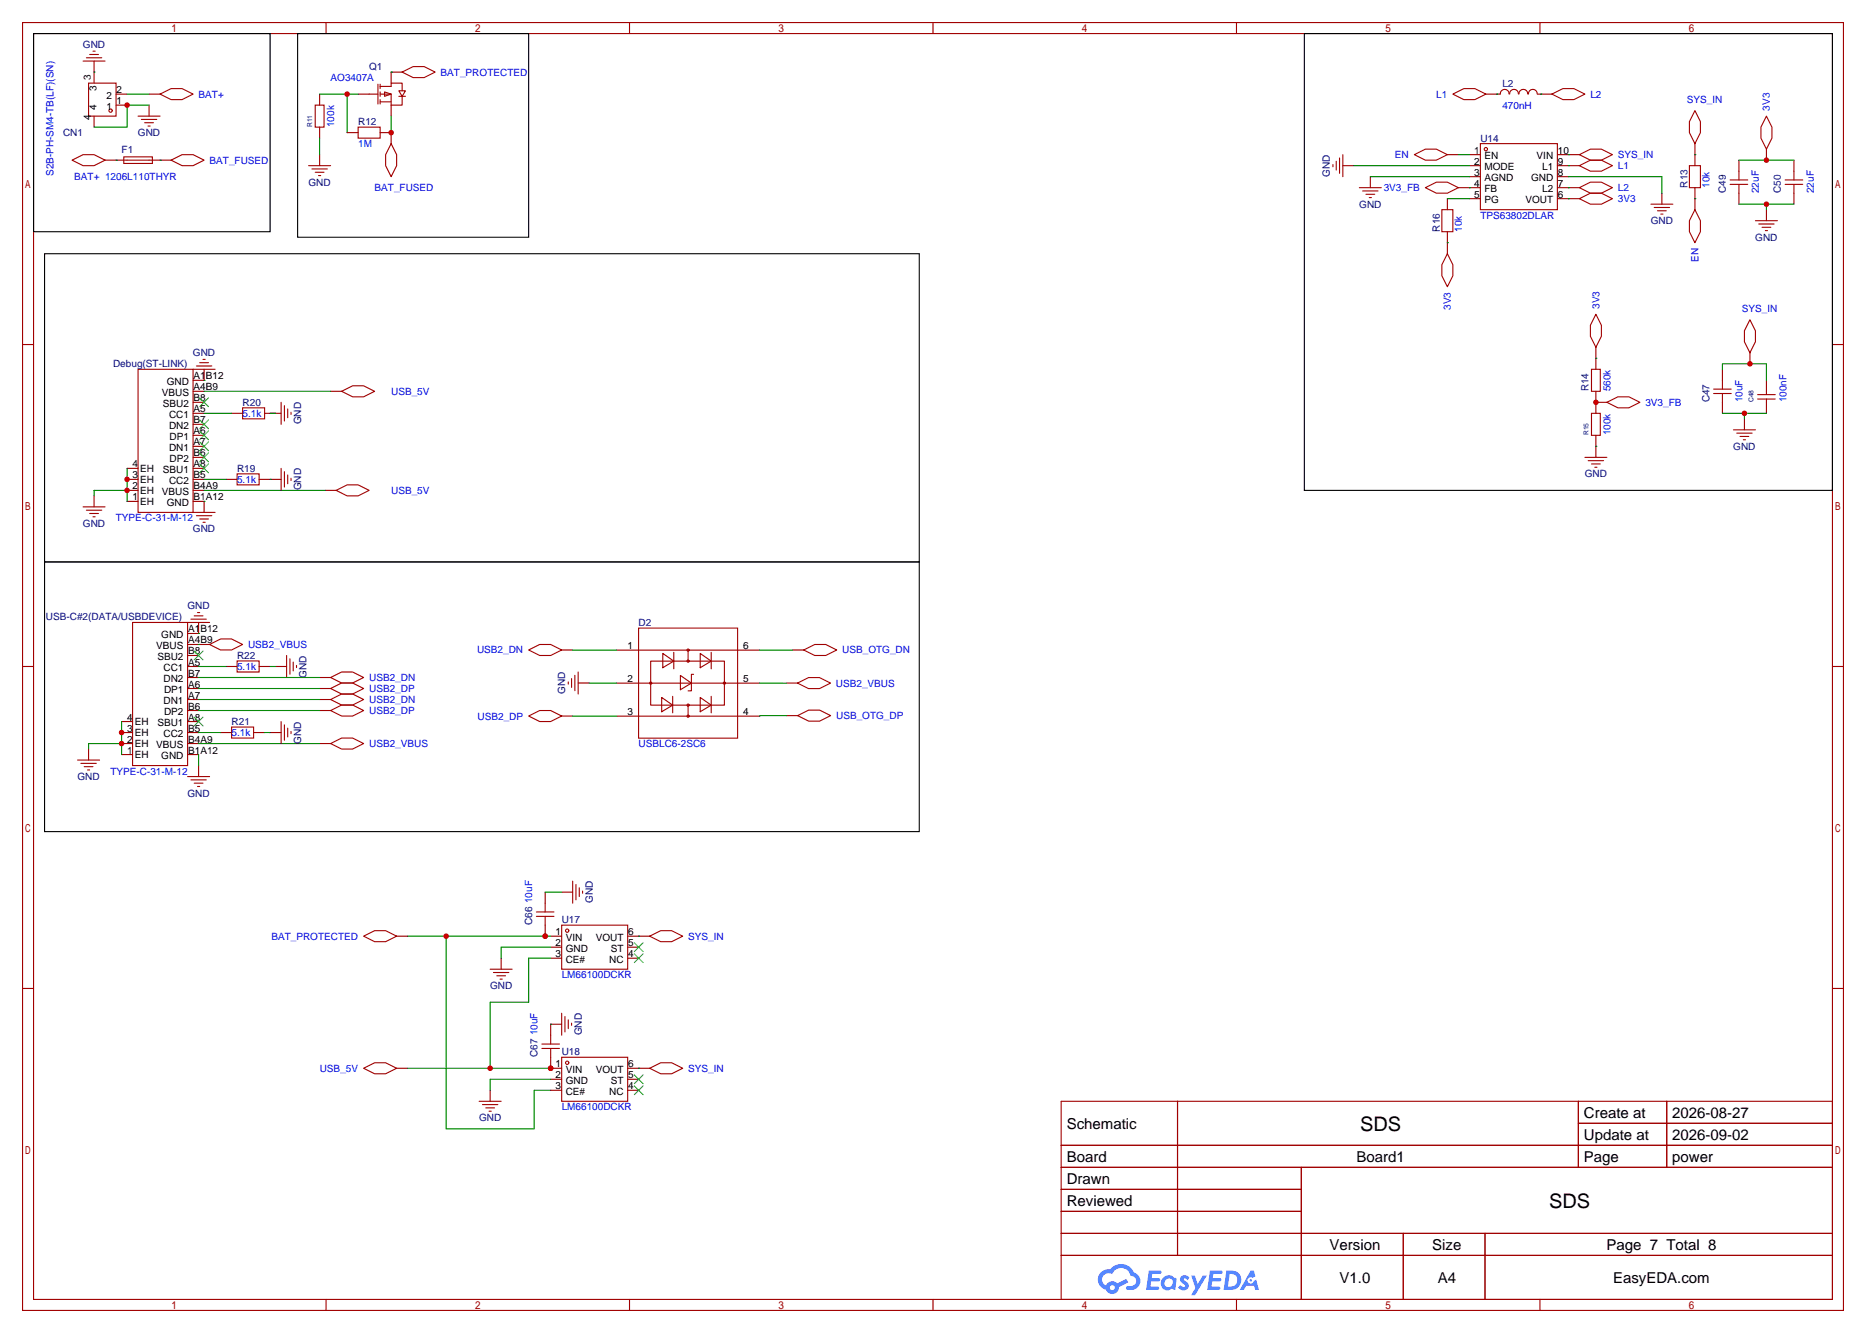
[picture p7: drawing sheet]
<svg xmlns="http://www.w3.org/2000/svg" width="431mm" height="308mm" viewBox="0 0 431 308" stroke-linecap="round" stroke-linejoin="round" font-family="sans-serif">
<g fill="none" stroke="#a10000" stroke-width=".25">
<path d="M5.2 5.2h420.4v297.2h-420.4zM7.7 7.7h415.3v292.1h-415.3zM75.3 5.2v2.5M145.3 5.2v2.5M215.4 5.2v2.5M285.5 5.2v2.5M355.5 5.2v2.5M5.2 79.5h2.5M423 79.5h2.6M5.2 153.8h2.5M423 153.8h2.6M5.2 228.1h2.5"/>
<path d="M423 228.1h2.6M245 254.1h178v45.7h-178zM271.8 254.1v35.6M364.4 254.1v15.3M364.4 259.2h58.6M384.8 254.1v15.3M245 264.3h178M245 269.4h178M245 274.4h55.4M245 279.5h55.4M300.4 269.4v30.4M75.3 299.8v2.6"/>
<path d="M145.3 299.8v2.6M215.4 299.8v2.6M245 284.6h178M245 289.7h178M285.5 299.8v2.6M324 284.6v15.2M342.8 284.6v15.2M355.5 299.8v2.6"/>
</g>
<g fill="#5487ff">
<path d="M272.7 294.5a1.3 1.3 0 0 1 1.9 .3l-.4 .6a.54 .54 0 0 0-1-.2l.2 .2a1.28 1.28 0 0 1 .7 2 1.53 1.53 0 0 1-2.1-.3l.5-.6 .8 .5a.31 .31 0 0 0 .3-.3 .31 .31 0 0 0-.3-.3 1.12 1.12 0 0 1-.6-1.9z"/>
<path d="M275 294.3h.8l.7 2 1.2-2h.9l-2.7 4.6h-.9l1-1.7z"/>
<path d="M265.2 293.2h2.3a.46 .46 0 0 1 .5 .1 .46 .46 0 0 1 .1 .5l-.4 .2h-1.7l-.1 .9h1.6a.4 .4 0 0 1 .3 .4 .4 .4 0 0 1-.4 .4h-1.7l-.1 1.2h1.3a.46 .46 0 0 1 .6 .1 .46 .46 0 0 1 .1 .5l-.4 .2h-2.6z"/>
<path d="M279.3 293.2h2.3a.47 .47 0 0 1 .5 .1 .47 .47 0 0 1 .1 .5l-.3 .2h-1.8l-.1 .9h1.6a.4 .4 0 0 1 .4 .4 .4 .4 0 0 1-.5 .4h-1.6l-.2 1.2h1.4a.46 .46 0 0 1 .5 .1 .46 .46 0 0 1 .1 .5l-.4 .2h-2.6z"/>
<path d="M288.7 293.2h.8l.3 1.3-.6 .4a.75 .75 0 0 0-1.1 .3 .75 .75 0 0 0 .4 1 .75 .75 0 0 0 1-.7l.5-.2 .6 2.4h-.8l-.3-1h-1.8l-.5 1h-1z"/>
<path d="M283.1 293.2l-.6 4.5h1.4a2.27 2.27 0 0 0 2.7-2.3 2.27 2.27 0 0 0-2.7-2.2zM283.9 294a1.5 1.5 0 0 1 1.8 1.5 1.5 1.5 0 0 1-1.9 1.4h-.3z"/>
<path d="M268.5 294.8a1.6 1.6 0 0 0-.3 2.3 1.6 1.6 0 0 0 2.3 .2l.8 .4 .3-2.5-.1-.3h-.5a1.58 1.58 0 0 0-2.5-.1zM269.1 295.3a.99 .99 0 0 1 1.7 .6 .99 .99 0 0 1-1.4 1.1 .98 .98 0 0 1-.3-1.7z"/>
<path d="M254.2 293.6a2.37 2.37 0 0 0 1.1 4 1.54 1.54 0 0 0 1.8 1 1.54 1.54 0 0 0 1.2-1.6l2.2-1.1-.5-.8-2.1 1.1a1.57 1.57 0 0 0-2.6 .4 1.5 1.5 0 0 1-.7-2.1 1.5 1.5 0 0 1 2.2-.5 2.23 2.23 0 0 1 2.3-1.4 2.23 2.23 0 0 1 1.9 1.8 1.16 1.16 0 0 1 1.3 1.1 1.16 1.16 0 0 1-1.1 1.2h-.7a.47 .47 0 0 0-.6 .4 .47 .47 0 0 0 .5 .6 2.14 2.14 0 0 0 2.7-1.4 2.14 2.14 0 0 0-1.3-2.7 3.2 3.2 0 0 0-5.5-.7l-1.1 .1zM256.2 297.1a.6 .6 0 0 1 1.2 0 .6 .6 0 0 1-1.2 0z"/>
<circle cx="288.7" cy="295.4" r=".28"/>
</g>
<g fill="none" stroke="#a10000" stroke-width=".25">
<path d="M87.2 19.4v4.6M87.8 19.9h2.5v-.7h2.5v1.8M87.8 19.4v1M92.8 16.6l2.6-1.2h2.5l2.6 1.2-2.6 1.3h-2.5zM16.6 37l2.6-1.3h2.5l2.6 1.3-2.6 1.2h-2.5zM28.6 36.2h6.6v1.5h-6.6zM29.3 37h5.1M31.9 26.8h5.1M32.6 27.6h3.6M33.4 28.3h2M34.2 29.1h.5M37 21.7l2.5-1.3h2.5l2.6 1.3-2.6 1.3h-2.5z"/>
<path d="M39.5 37l2.5-1.3h2.6l2.5 1.3-2.5 1.2h-2.6zM72.8 24.3h2v5h-2zM85.2 21.7h2M87.8 21.7h2.5v2.6h2.5v-2.1M87.8 23.5h2.5M87.8 21.2v1M87.8 23v1M88.8 21.2l1.5 .5-1.5 .5zM90.3 33.1l1.3 2.6v2.5l-1.3 2.6-1.3-2.6v-2.5zM92.1 21h1.5l-.8 1.2zM92.1 22.2h1.5M341.8 33.1h17.7v15.3h-17.7z"/>
<path d="M395.6 90.8h4.1M395.6 89.8h4.1M397.6 87.8v2M397.6 90.8v2M405.8 92.1h4M405.8 91.1h4M407.8 90.3v.8M407.8 92.1v.7"/>
<circle cx="343" cy="34.4" r=".38"/>
</g>
<g fill="none" stroke="#870000" stroke-width=".25">
<path d="M92.8 16.6h-2.5v2.6M24.3 37h5M34.4 37h5.1M34.4 21.7h2.6M34.4 24.3v2.5M73.8 21.7v2.6M73.8 29.3v2.6M82.7 21.7h2.5M90.3 24.3v2.5M90.3 30.6v2.5M339.2 35.7h2.6M339.2 38.2h2.6"/>
<path d="M359.5 35.7h2.6M359.5 38.2h2.6M339.2 40.8h2.6M339.2 43.3h2.6M339.2 45.8h2.6M359.5 40.8h2.6M359.5 43.3h2.6M359.5 45.8h2.6M397.6 85.2v2.6M397.6 92.8v2.6M407.8 87.8v2.5M407.8 92.8v2.6"/>
</g>
<path d="M90.3 16.6h.1M26.8 37h.1M37 37h.1M73.8 21.7h8.9M80.1 21.7v8.9M90.3 26.8v3.8" fill="none" stroke="#008700" stroke-width=".25"/>
<circle cx="80.1" cy="21.7" r=".63" fill="#c00"/>
<path d="M73.8 35.7v2.5M87.8 30.6h2.5" fill="none" stroke="#870000" stroke-width=".25"/>
<path d="M71.2 38.2h5.1M72 39h3.6M72.8 39.8h2M82.7 29.3h5.1v2.6h-5.1zM73.5 40.5h.5" fill="none" stroke="#a10000" stroke-width=".25"/>
<path d="M73.8 31.9v3.8" fill="none" stroke="#008700" stroke-width=".25"/>
<circle cx="90.3" cy="30.6" r=".63" fill="#c00"/>
<path d="M80.1 30.6h2.6M404 81.4v2.5" fill="none" stroke="#870000" stroke-width=".25"/>
<path d="M404 73.8l1.3 2.5v2.6l-1.3 2.5-1.3-2.5v-2.6z" fill="none" stroke="#a10000" stroke-width=".25"/>
<path d="M397.6 85.2v-1.3h10.2v3.9" fill="none" stroke="#008700" stroke-width=".25"/>
<circle cx="404" cy="83.9" r=".63" fill="#c00"/>
<path d="M402.7 96.6v2.6" fill="none" stroke="#870000" stroke-width=".25"/>
<path d="M400.2 99.2h5.1M400.9 99.9h3.6M401.7 100.7h2M402.5 101.5h.5" fill="none" stroke="#a10000" stroke-width=".25"/>
<path d="M397.6 95.4h10.2M402.7 95.4v1.2" fill="none" stroke="#008700" stroke-width=".25"/>
<circle cx="402.7" cy="95.4" r=".63" fill="#c00"/>
<g fill="none" stroke="#870000" stroke-width=".25">
<path d="M310 38.2h2.5M334.1 35.7h2.6M343 21.7h3.3M355 21.7h3.3M362.1 35.7h2.5M362.1 38.2h2.5M391.3 33.1v5.1M401.4 37v2.5M407.8 34.4v2.6M414.1 37v2.5M316.4 40.8v2.5M362.1 43.3h2.5"/>
<path d="M362.1 45.8h2.5M383.7 44.6v2.5M391.3 43.3v5.1M401.4 44.6v2.5M414.1 44.6v2.5"/>
</g>
<g fill="none" stroke="#a10000" stroke-width=".25">
<path d="M307.7 38v.5M308.5 37.2v2M309.2 36.4v3.6M310 35.7v5.1M326.5 35.7l2.6-1.3h2.5l2.5 1.3-2.5 1.3h-2.5zM335.4 21.7l2.5-1.3h2.6l2.5 1.3-2.5 1.3h-2.6zM346.4 21.7a1.01 1.01 0 0 1 1-1.1 1.01 1.01 0 0 1 1 1.1M348.5 21.7a1.01 1.01 0 0 1 1-1.1 1.01 1.01 0 0 1 1 1.1M350.7 21.7a1.01 1.01 0 0 1 1-1.1 1.01 1.01 0 0 1 1 1.1M352.9 21.7a1.01 1.01 0 0 1 1-1.1 1.01 1.01 0 0 1 1 1.1M358.3 21.7l2.5-1.3h2.5l2.6 1.3-2.6 1.3h-2.5zM364.6 35.7l2.6-1.3h2.5l2.5 1.3-2.5 1.3h-2.5z"/>
<path d="M364.6 38.2l2.6-1.2h2.5l2.5 1.2-2.5 1.3h-2.5zM390 38.2h2.6v5.1h-2.6zM391.3 25.5l1.3 2.6v2.5l-1.3 2.5-1.3-2.5v-2.5zM401.4 39.5v2M407.8 26.8l1.3 2.5v2.6l-1.3 2.5-1.3-2.5v-2.6zM414.1 39.5v2M313.8 43.3h5.1M314.6 44.1h3.5M315.3 44.8h2.1M316.1 45.6h.5M364.6 43.3l2.6-1.3h2.5l2.5 1.3-2.5 1.3h-2.5zM364.6 45.8l2.6-1.2h2.5l2.5 1.2-2.5 1.3h-2.5z"/>
<path d="M381.1 47.1h5.1M381.9 47.9h3.5M382.7 48.6h2M383.4 49.4h.5M391.3 48.4l1.3 2.5v2.6l-1.3 2.5-1.3-2.5v-2.6zM399.4 42.5h4.1M399.4 41.5h4.1M401.4 42.5v2.1M412.1 42.5h4.1M412.1 41.5h4.1M414.1 42.5v2.1"/>
</g>
<g fill="none" stroke="#008700" stroke-width=".25">
<path d="M312.5 38.2h26.7M336.7 35.7h2.5M345.6 21.7h.1M355.7 21.7h.1M362.1 35.7h.1M362.1 38.2h.1M391.3 35.7h.1M401.4 37h12.7M316.4 40.8h22.8M362.1 43.3h.1M362.1 45.8h.1M362.1 40.8h21.6v3.8"/>
<path d="M391.3 45.8h.1"/>
</g>
<circle cx="407.8" cy="37" r=".63" fill="#c00"/>
<path d="M407.8 48.4v2.5" fill="none" stroke="#870000" stroke-width=".25"/>
<path d="M405.3 50.9h5M406 51.7h3.6M406.8 52.5h2M407.5 53.2h.6" fill="none" stroke="#a10000" stroke-width=".25"/>
<path d="M401.4 47.1h12.7M407.8 47.1v1.3" fill="none" stroke="#008700" stroke-width=".25"/>
<circle cx="407.8" cy="47.1" r=".63" fill="#c00"/>
<path d="M368.4 80.1v5.1M368.4 90.3v5.1M368.4 92.8h2.6M368.4 100.5v5" fill="none" stroke="#870000" stroke-width=".25"/>
<path d="M368.4 72.5l1.3 2.6v2.5l-1.3 2.5-1.2-2.5v-2.5zM367.4 85.2h2v5.1h-2zM367.4 95.4h2v5.1h-2zM365.9 105.5h5.1M366.6 106.3h3.6M367.4 107.1h2M368.2 107.8h.5" fill="none" stroke="#a10000" stroke-width=".25"/>
<path d="M368.4 92.8h.1M368.4 82.7h.1M368.4 103h.1" fill="none" stroke="#008700" stroke-width=".25"/>
<circle cx="368.4" cy="92.8" r=".63" fill="#c00"/>
<path d="M329.1 43.3l2.5-1.3h2.5l2.6 1.3-2.6 1.3h-2.5zM332.9 48.4h2.5v5.1h-2.5zM334.1 58.5l1.3 2.6v2.5l-1.3 2.6-1.2-2.6v-2.5zM31.9 85.2h12.7v33h-12.7zM371 92.8l2.5-1.2h2.5l2.6 1.2-2.6 1.3h-2.5z" fill="none" stroke="#a10000" stroke-width=".25"/>
<g fill="none" stroke="#870000" stroke-width=".25">
<path d="M334.1 45.8v2.6M334.1 53.5v5M336.7 43.3h2.5M44.6 87.8h2.5M44.6 90.3h2.5M44.6 92.8h2.5M44.6 95.4h2.5M44.6 97.9h2.5M29.3 108.1h2.6M29.3 110.6h2.6M29.3 113.2h2.6M29.3 115.7h2.6"/>
<path d="M44.6 100.5h2.5M44.6 103h2.5M44.6 105.5h2.5M44.6 108.1h2.5M44.6 110.6h2.5M44.6 113.2h2.5M44.6 115.7h2.5"/>
</g>
<path d="M334.1 56h.1M334.1 45.8h5.1M339.2 43.3h.1M29.3 108.1v7.6M29.3 113.2h-7.6v1.2" fill="none" stroke="#008700" stroke-width=".25"/>
<path d="M7.7 7.7h54.7v45.8h-54.7zM68.7 7.7h53.3v47h-53.3zM301.1 7.7h121.9v105.5h-121.9z" fill="none" stroke="#000" stroke-width=".25"/>
<path d="M46.1 91.8l2 2.1M46.1 96.9l2 2M46.1 99.4l2 2.1M48.1 91.8l-2 2.1M48.1 96.9l-2 2M48.1 99.4l-2 2.1M46.1 102l2 2M46.1 104.5l2 2.1M46.1 107.1l2 2M48.1 102l-2 2M48.1 104.5l-2 2.1M48.1 107.1l-2 2" fill="none" stroke="#3c3" stroke-width=".25"/>
<g fill="#c00">
<circle cx="29.3" cy="113.2" r=".63"/>
<circle cx="29.3" cy="110.6" r=".63"/>
</g>
<g fill="none" stroke="#870000" stroke-width=".25">
<path d="M47.1 85.2v2.6M53.5 95.4h2.5M61.1 95.4h3.8M21.7 114.4v2.6M47.1 115.7v2.5M52.2 110.6h2.5M59.8 110.6h5.1M75.1 113.2h2.5M43.3 146.2h2.5M43.3 148.7h2.5M43.3 151.3h2.5M43.3 153.8h2.5"/>
<path d="M43.3 156.3h2.5M43.3 158.9h2.5M28.1 166.5h2.5M28.1 169h2.5M28.1 171.6h2.5M28.1 174.1h2.5M43.3 161.4h2.5M43.3 164h2.5M43.3 166.5h2.5M43.3 169h2.5M43.3 171.6h2.5M43.3 174.1h2.5"/>
</g>
<g fill="none" stroke="#a10000" stroke-width=".25">
<path d="M44.6 85.2h5.1M45.3 84.5h3.6M46.1 83.7h2M46.9 82.9h.5M56 94.1h5.1v2.5h-5.1zM64.9 92.8v5.1M65.7 93.6v3.6M66.4 94.4v2M67.2 95.1v.5M19.2 117h5.1M19.9 117.7h3.6M20.7 118.5h2"/>
<path d="M21.5 119.3h.5M44.6 118.2h5.1M45.3 119h3.6M46.1 119.8h2M54.7 109.3h5.1v2.6h-5.1zM64.9 108.1v5.1M65.7 108.8v3.6M66.4 109.6v2M67.2 110.4v.5M77.6 113.2l2.5-1.3h2.6l2.5 1.3-2.5 1.2h-2.6zM46.9 120.5h.5M30.6 143.6h12.7v33.1h-12.7z"/>
</g>
<path d="M47.1 87.8h.1M47.1 95.4h6.4M62.4 95.4h1.2M47.1 115.7h.1M47.1 113.2h28M47.1 110.6h5.1M62.4 110.6h.1M28.1 166.5v7.6M28.1 171.6h-7.7v1.2" fill="none" stroke="#008700" stroke-width=".25"/>
<path d="M10.3 58.5h201.9v71.2h-201.9z" fill="none" stroke="#000" stroke-width=".25"/>
<path d="M44.8 150.2l2.1 2.1M46.9 150.2l-2.1 2.1M44.8 165.5l2.1 2M46.9 165.5l-2.1 2" fill="none" stroke="#3c3" stroke-width=".25"/>
<g fill="#c00">
<circle cx="28.1" cy="171.6" r=".63"/>
<circle cx="28.1" cy="169" r=".63"/>
</g>
<g fill="none" stroke="#870000" stroke-width=".25">
<path d="M45.8 143.6v2.6M45.8 148.7h2.6M52.2 153.8h2.5M59.8 153.8h2.6M63.6 153.8h2.6M73.8 158.9h2.5M73.8 156.3h2.5M129.7 150h2.5M133.5 157.6h2.5M142.3 150h5.1M142.3 157.6h5.1M170.3 150h5.1"/>
<path d="M170.3 157.6h5.1M183 150h2.5M20.4 172.8v2.6M45.8 176.7v2.5M50.9 169h2.6M58.5 169h2.6M62.4 169h2.5M73.8 171.6h2.5M73.8 164h2.5M73.8 161.4h2.5M129.7 165.2h2.5M142.3 165.3h5.1"/>
<path d="M170.3 165.3h5.1M181.6 165.1h2.5M127.1 216h2.6M127.1 218.6h2.6M144.9 216h2.5M144.9 218.6h2.5M127.1 221.1h2.6M144.9 221.1h2.5"/>
</g>
<g fill="none" stroke="#a10000" stroke-width=".25">
<path d="M43.3 143.6h5.1M44.1 142.9h3.5M44.8 142.1h2.1M45.6 141.4h.5M48.4 148.7l2.5-1.3h2.6l2.5 1.3-2.5 1.3h-2.6zM54.7 152.5h5.1v2.6h-5.1zM66.2 151.3v5M66.9 152v3.6M67.7 152.8v2M68.5 153.5v.6M76.3 158.9l2.6-1.3h2.5l2.5 1.3-2.5 1.2h-2.5zM76.3 156.3l2.6-1.2h2.5l2.5 1.2-2.5 1.3h-2.5z"/>
<path d="M122 150l2.6-1.3h2.5l2.6 1.3-2.6 1.3h-2.5zM131.2 157.4v.5M132 156.6v2M132.7 155.8v3.6M133.5 155.1v5M147.4 144.9h22.9v25.4h-22.9zM147.4 150h22.9M147.4 157.6h22.9M150.2 152.6h17v10.1h-17zM153 150.8l2.6 1.8-2.6 1.5zM155.6 150.5v3.8M157.1 155.9l2.5 1.7-2.5 1.6z"/>
<path d="M158.9 150v2.6M160.1 155.6h-.5v3.8h-.7M161.6 150.8l2.6 1.8-2.6 1.5zM164.2 150.5v3.8M185.5 150l2.6-1.3h2.5l2.6 1.3-2.6 1.3h-2.5zM17.9 175.4h5.1M18.7 176.1h3.5M19.4 176.9h2.1M20.2 177.7h.5M43.3 179.2h5.1M44.1 180h3.5M53.5 167.8h5v2.5h-5z"/>
<path d="M64.9 166.5v5.1M65.7 167.3v3.5M66.4 168v2.1M67.2 168.8v.5M76.3 171.6l2.6-1.3h2.5l2.5 1.3-2.5 1.2h-2.5zM76.3 164l2.6-1.3h2.5l2.5 1.3-2.5 1.2h-2.5zM76.3 161.4l2.6-1.3h2.5l2.5 1.3-2.5 1.3h-2.5zM122 165.2l2.6-1.2h2.5l2.6 1.2-2.6 1.3h-2.5zM147.4 165.3h22.9M152.8 160.9l2.5 1.8-2.5 1.5zM155.3 160.7v3.8M158.9 162.7v2.6"/>
<path d="M161.6 160.9l2.6 1.8-2.6 1.5zM164.2 160.7v3.8M184.1 165.1l2.6-1.2h2.5l2.6 1.2-2.6 1.3h-2.5zM44.8 180.7h2.1M45.6 181.5h.5M129.7 213.5h15.2v10.1h-15.2z"/>
<circle cx="150.2" cy="157.6" r=".25"/>
<circle cx="158.9" cy="152.6" r=".25"/>
<circle cx="158.9" cy="150" r=".25"/>
<circle cx="167.2" cy="157.6" r=".25"/>
<circle cx="158.9" cy="165.3" r=".25"/>
<circle cx="158.9" cy="162.7" r=".25"/>
<circle cx="130.9" cy="214.8" r=".38"/>
</g>
<g fill="none" stroke="#008700" stroke-width=".25">
<path d="M45.8 146.2h.1M45.8 148.7h.1M45.8 153.8h6.4M45.8 158.9h28M45.8 156.3h28M62.4 153.8h1.2M45.8 174.1v2.6M45.8 171.6h28M45.8 169h5.1M45.8 164h28M45.8 161.4h28M61.1 169h1.3"/>
<path d="M94.1 216h33M103 216v44.5h20.3v-8.9h3.8"/>
</g>
<path d="M10.3 129.7h201.9v62.2h-201.9z" fill="none" stroke="#000" stroke-width=".25"/>
<path d="M146.4 217.6l2.1 2M148.5 217.6l-2.1 2M146.4 220.1l2.1 2M148.5 220.1l-2.1 2" fill="none" stroke="#3c3" stroke-width=".25"/>
<g fill="#c00">
<circle cx="125.9" cy="216" r=".63"/>
<circle cx="103" cy="216" r=".63"/>
</g>
<path d="M115.7 221.1v2.5M91.6 246.5h2.5M127.1 246.5h2.6M127.1 249h2.6M127.1 251.6h2.6M144.9 246.5h2.5M144.9 249h2.5M144.9 251.6h2.5" fill="none" stroke="#870000" stroke-width=".25"/>
<g fill="none" stroke="#a10000" stroke-width=".25">
<path d="M113.2 223.6h5M113.9 224.4h3.6M114.7 225.2h2M115.4 225.9h.6M83.9 246.5l2.6-1.3h2.5l2.6 1.3-2.6 1.3h-2.5zM129.7 244h15.2v10.1h-15.2z"/>
<circle cx="130.9" cy="245.2" r=".38"/>
</g>
<path d="M127.1 218.6h-11.4v2.5M127.1 221.1h-5.1v10.2h-8.8v15.2M94.1 246.5h33" fill="none" stroke="#008700" stroke-width=".25"/>
<path d="M146.4 250.6l2.1 2M146.4 248l2.1 2.1M148.5 250.6l-2.1 2M148.5 248l-2.1 2.1" fill="none" stroke="#3c3" stroke-width=".25"/>
<g fill="#c00">
<circle cx="127.1" cy="246.5" r=".63"/>
<circle cx="113.2" cy="246.5" r=".63"/>
</g>
<path d="M125.9 213.5v2.5M147.4 216h2.6M113.2 251.6v2.5M147.4 246.5h2.6" fill="none" stroke="#870000" stroke-width=".25"/>
<path d="M123.8 211.5h4.1M150 216l2.5-1.2h2.6l2.5 1.2-2.5 1.3h-2.6zM110.6 254.1h5.1M111.4 254.9h3.5M112.1 255.7h2.1M112.9 256.4h.5M150 246.5l2.5-1.3h2.6l2.5 1.3-2.5 1.3h-2.6z" fill="none" stroke="#a10000" stroke-width=".25"/>
<path d="M147.4 216h.1M147.4 246.5h.1" fill="none" stroke="#008700" stroke-width=".25"/>
<circle cx="125.9" cy="216" r=".63" fill="#c00"/>
<path d="M123.8 210.4h4.1M125.9 208.4v2M125.9 211.5v2M125.1 241.9h4.1" fill="none" stroke="#a10000" stroke-width=".25"/>
<path d="M125.9 205.9v2.5M127.1 244v2.5" fill="none" stroke="#870000" stroke-width=".25"/>
<circle cx="127.1" cy="246.5" r=".63" fill="#c00"/>
<g fill="none" stroke="#a10000" stroke-width=".25">
<path d="M20.4 19.2h6.4v7.6h-6.4zM78.9 90.3l2.5-1.3h2.5l2.6 1.3-2.6 1.3h-2.5zM184.1 157.6l2.6-1.2h2.5l2.5 1.2-2.5 1.3h-2.5zM83.9 216l2.6-1.2h2.5l2.6 1.2-2.6 1.3h-2.5zM132.2 203.3v5.1M133 204.1v3.5M133.7 204.9v2M134.5 205.6v.5M127.1 238.9v2M129.7 233.8v5.1M130.4 234.6v3.5M131.2 235.3v2.1"/>
<path d="M132 236.1v.5M125.1 240.9h4.1M127.1 241.9v2.1"/>
<circle cx="25.5" cy="25.5" r=".38"/>
</g>
<path d="M21.7 16.6v2.6M21.7 26.8v2.5M26.8 24.3h2.5M26.8 21.7h2.5M76.3 90.3h2.6M181.6 157.6h2.5M91.6 216h2.5M129.7 205.9h2.5M129.7 236.3h-2.6v2.6" fill="none" stroke="#870000" stroke-width=".25"/>
<path d="M29.3 21.7h5.1M34.4 24.3h-5.1v5h-7.6M47.1 90.3h29.2M136 157.6h6.3M175.4 157.6l6.1 .1M125.9 205.9h3.8M127.1 236.3h.1" fill="none" stroke="#008700" stroke-width=".25"/>
<circle cx="29.3" cy="24.3" r=".63" fill="#c00"/>
<path d="M21.7 14.1v2.5" fill="none" stroke="#870000" stroke-width=".25"/>
<path d="M19.2 14.1h5.1M19.9 13.3h3.6M20.7 12.6h2M21.5 11.8h.5" fill="none" stroke="#a10000" stroke-width=".25"/>
<path d="M21.7 16.6h.1M132.2 150h10.1M175.4 150h7.6M132.2 165.3h10.1M181.6 165.1h-6.2v.2M127.1 249h-13.9v2.6" fill="none" stroke="#008700" stroke-width=".25"/>
<g font-size="4.6">
<text x="314" y="261.1">SDS</text>
<text x="357.6" y="278.8">SDS</text>
</g>
<g font-size="3.5">
<text x="365.7" y="257.9">Create at</text>
<text x="386.1" y="257.9">2026-08-27</text>
<text x="246.3" y="260.5">Schematic</text>
<text x="365.7" y="263">Update at</text>
<text x="386.1" y="263">2026-09-02</text>
<text x="246.3" y="268.1">Board</text>
<text x="313.2" y="268.1">Board1</text>
<text x="365.7" y="268.1">Page</text>
<text x="386.1" y="268.1">power</text>
<text x="246.3" y="273.2">Drawn</text>
<text x="246.3" y="278.3">Reviewed</text>
<text x="307" y="288.4">Version</text>
<text x="330.7" y="288.4">Size</text>
<text x="370.9" y="288.4">Page 7 Total 8</text>
<text x="309.3" y="296">V1.0</text>
<text x="331.9" y="296">A4</text>
<text x="372.4" y="296">EasyEDA.com</text>
</g>
<g font-size="2.3" fill="#000080">
<text x="19.2" y="11.1">GND</text>
<text x="85.2" y="16.2">Q1</text>
<text x="346.8" y="20">L2</text>
<text x="82.7" y="28.9">R12</text>
<text x="14.6" y="31.4">CN1</text>
<text x="28.1" y="35.2">F1</text>
<text x="31.9" y="31.4">GND</text>
<text x="341.8" y="32.7">U14</text>
<text x="307" y="40.8" transform="rotate(-90 307 40.8)">GND</text>
<text x="71.2" y="42.8">GND</text>
<text x="313.8" y="47.9">GND</text>
<text x="389.6" y="43.3" transform="rotate(-90 389.6 43.3)">R13</text>
<text x="398.4" y="44.6" transform="rotate(-90 398.4 44.6)">C49</text>
<text x="411.1" y="44.6" transform="rotate(-90 411.1 44.6)">C50</text>
<text x="332.4" y="53.5" transform="rotate(-90 332.4 53.5)">R16</text>
<text x="381.1" y="51.7">GND</text>
<text x="405.2" y="55.5">GND</text>
<text x="44.6" y="82.2">GND</text>
<text x="26.1" y="84.8">Debug(ST-LINK)</text>
<text x="56" y="93.6">R20</text>
<text x="366.7" y="90.3" transform="rotate(-90 366.7 90.3)">R14</text>
<text x="394.6" y="92.8" transform="rotate(-90 394.6 92.8)">C47</text>
<text x="69.5" y="97.9" transform="rotate(-90 69.5 97.9)">GND</text>
<text x="400.2" y="103.8">GND</text>
<text x="54.7" y="108.9">R19</text>
<text x="69.5" y="113.2" transform="rotate(-90 69.5 113.2)">GND</text>
<text x="365.9" y="110.2">GND</text>
<text x="19.2" y="121.6">GND</text>
<text x="44.6" y="122.9">GND</text>
<text x="10.6" y="143.2">USB-C#2(DATA/USBDEVICE)</text>
<text x="43.3" y="140.6">GND</text>
<text x="147.4" y="144.5">D2</text>
<text x="54.7" y="152.1">R22</text>
<text x="70.8" y="156.4" transform="rotate(-90 70.8 156.4)">GND</text>
<text x="130.5" y="160.2" transform="rotate(-90 130.5 160.2)">GND</text>
<text x="53.5" y="167.3">R21</text>
<text x="69.5" y="171.6" transform="rotate(-90 69.5 171.6)">GND</text>
<text x="17.9" y="180">GND</text>
<text x="43.3" y="183.8">GND</text>
<text x="136.8" y="208.4" transform="rotate(-90 136.8 208.4)">GND</text>
<text x="122.9" y="213.5" transform="rotate(-90 122.9 213.5)">C66</text>
<text x="129.7" y="213">U17</text>
<text x="113.1" y="228.3">GND</text>
<text x="134.3" y="238.9" transform="rotate(-90 134.3 238.9)">GND</text>
<text x="124.1" y="244" transform="rotate(-90 124.1 244)">C67</text>
<text x="129.7" y="243.5">U18</text>
<text x="110.6" y="258.7">GND</text>
</g>
<g font-size="2.3" fill="#00f">
<text x="101.7" y="17.4">BAT_PROTECTED</text>
<text x="45.8" y="22.5">BAT+</text>
<text x="76.3" y="18.7">AO3407A</text>
<text x="331.6" y="22.5">L1</text>
<text x="367.2" y="22.5">L2</text>
<text x="389.4" y="23.8">SYS_IN</text>
<text x="77.1" y="29.3" transform="rotate(-90 77.1 29.3)">100k</text>
<text x="346.8" y="25.1">470nH</text>
<text x="408.6" y="25.5" transform="rotate(-90 408.6 25.5)">3V3</text>
<text x="82.7" y="34">1M</text>
<text x="12.4" y="40.7" transform="rotate(-90 12.4 40.7)">S2B-PH-SM4-TB(LF)(SN)</text>
<text x="17.1" y="41.6">BAT+ 1206L110THYR</text>
<text x="48.4" y="37.8">BAT_FUSED</text>
<text x="322" y="36.5">EN</text>
<text x="373.5" y="36.5">SYS_IN</text>
<text x="373.5" y="39">L1</text>
<text x="86.5" y="44.1">BAT_FUSED</text>
<text x="319.4" y="44.1">3V3_FB</text>
<text x="373.5" y="44.1">L2</text>
<text x="373.5" y="46.7">3V3</text>
<text x="394.6" y="43.3" transform="rotate(-90 394.6 43.3)">10k</text>
<text x="406.1" y="44.6" transform="rotate(-90 406.1 44.6)">22uF</text>
<text x="418.8" y="44.6" transform="rotate(-90 418.8 44.6)">22uF</text>
<text x="337.5" y="53.5" transform="rotate(-90 337.5 53.5)">10k</text>
<text x="341.8" y="50.5">TPS63802DLAR</text>
<text x="392.1" y="60.5" transform="rotate(-90 392.1 60.5)">EN</text>
<text x="334.9" y="71.5" transform="rotate(-90 334.9 71.5)">3V3</text>
<text x="369.2" y="71.2" transform="rotate(-90 369.2 71.2)">3V3</text>
<text x="402.1" y="72.1">SYS_IN</text>
<text x="90.3" y="91.1">USB_5V</text>
<text x="371.8" y="90.3" transform="rotate(-90 371.8 90.3)">560k</text>
<text x="379.9" y="93.6">3V3_FB</text>
<text x="402.3" y="92.8" transform="rotate(-90 402.3 92.8)">10uF</text>
<text x="412.4" y="92.8" transform="rotate(-90 412.4 92.8)">100nF</text>
<text x="56" y="96.2">5.1k</text>
<text x="371.8" y="100.5" transform="rotate(-90 371.8 100.5)">100k</text>
<text x="54.7" y="111.4">5.1k</text>
<text x="90.3" y="114">USB_5V</text>
<text x="26.7" y="120.3">TYPE-C-31-M-12</text>
<text x="57.3" y="149.5">USB2_VBUS</text>
<text x="54.7" y="154.6">5.1k</text>
<text x="110.1" y="150.8">USB2_DN</text>
<text x="194.4" y="150.8">USB_OTG_DN</text>
<text x="85.2" y="159.7">USB2_DP</text>
<text x="85.2" y="157.1">USB2_DN</text>
<text x="193" y="158.5">USB2_VBUS</text>
<text x="85.2" y="164.8">USB2_DP</text>
<text x="85.2" y="162.2">USB2_DN</text>
<text x="110.3" y="166">USB2_DP</text>
<text x="193" y="165.9">USB_OTG_DP</text>
<text x="53.5" y="169.8">5.1k</text>
<text x="85.2" y="172.4">USB2_VBUS</text>
<text x="147.4" y="172.4">USBLC6-2SC6</text>
<text x="25.5" y="178.7">TYPE-C-31-M-12</text>
<text x="122.9" y="208.4" transform="rotate(-90 122.9 208.4)">10uF</text>
<text x="62.7" y="216.8">BAT_PROTECTED</text>
<text x="158.9" y="216.8">SYS_IN</text>
<text x="129.7" y="225.7">LM66100DCKR</text>
<text x="124.1" y="238.9" transform="rotate(-90 124.1 238.9)">10uF</text>
<text x="73.8" y="247.3">USB_5V</text>
<text x="158.9" y="247.3">SYS_IN</text>
<text x="129.7" y="256.2">LM66100DCKR</text>
</g>
<g font-size="2.3">
<text x="21" y="18.6" transform="rotate(-90 21 18.6)">3</text>
<text x="22.3" y="20.9" transform="rotate(-90 22.3 20.9)">3</text>
<text x="24.6" y="22.8">2</text>
<text x="26.9" y="21.5">2</text>
<text x="21" y="27.7" transform="rotate(-90 21 27.7)">4</text>
<text x="22.3" y="25.4" transform="rotate(-90 22.3 25.4)">4</text>
<text x="24.6" y="25.3">1</text>
<text x="26.9" y="24">1</text>
<text x="340.3" y="35.5">1</text>
<text x="359.7" y="35.5">10</text>
<text x="340.3" y="38">2</text>
<text x="340.3" y="40.5">3</text>
<text x="342.7" y="36.7">EN</text>
<text x="342.7" y="39.3">MODE</text>
<text x="342.7" y="41.8">AGND</text>
<text x="353.5" y="41.8">GND</text>
<text x="354.7" y="36.7">VIN</text>
<text x="356" y="39.3">L1</text>
<text x="359.7" y="40.5">8</text>
<text x="359.7" y="38">9</text>
<text x="340.3" y="43.1">4</text>
<text x="340.3" y="45.6">5</text>
<text x="342.7" y="44.3">FB</text>
<text x="342.7" y="46.9">PG</text>
<text x="352.2" y="46.9">VOUT</text>
<text x="356" y="44.3">L2</text>
<text x="359.7" y="45.6">6</text>
<text x="359.7" y="43.1">7</text>
<text x="38.5" y="88.8">GND</text>
<text x="44.7" y="87.5">A1B12</text>
<text x="37.3" y="91.3">VBUS</text>
<text x="37.6" y="93.9">SBU2</text>
<text x="44.7" y="90.1">A4B9</text>
<text x="44.7" y="92.6">B8</text>
<text x="44.7" y="95.1">A5</text>
<text x="39" y="96.4">CC1</text>
<text x="39" y="99">DN2</text>
<text x="39.1" y="101.5">DP1</text>
<text x="44.7" y="97.7">B7</text>
<text x="44.7" y="100.2">A6</text>
<text x="30.6" y="107.8">4</text>
<text x="39" y="104">DN1</text>
<text x="39.1" y="106.6">DP2</text>
<text x="44.7" y="102.8">A7</text>
<text x="44.7" y="105.3">B6</text>
<text x="44.7" y="107.8">A8</text>
<text x="30.6" y="110.4">3</text>
<text x="30.6" y="112.9">2</text>
<text x="32.4" y="108.9">EH</text>
<text x="32.4" y="111.4">EH</text>
<text x="32.4" y="113.9">EH</text>
<text x="37.6" y="109.1">SBU1</text>
<text x="39" y="111.7">CC2</text>
<text x="44.7" y="110.4">B5</text>
<text x="44.7" y="112.9">B4A9</text>
<text x="30.6" y="115.5">1</text>
<text x="32.4" y="116.5">EH</text>
<text x="37.3" y="114.2">VBUS</text>
<text x="38.5" y="116.7">GND</text>
<text x="44.7" y="115.5">B1A12</text>
<text x="36.1" y="149.8">VBUS</text>
<text x="37.2" y="147.2">GND</text>
<text x="43.4" y="145.9">A1B12</text>
<text x="43.4" y="148.5">A4B9</text>
<text x="144.9" y="149.8">1</text>
<text x="171.6" y="149.8">6</text>
<text x="36.3" y="152.3">SBU2</text>
<text x="37.8" y="154.8">CC1</text>
<text x="43.4" y="151">B8</text>
<text x="43.4" y="153.6">A5</text>
<text x="37.8" y="157.4">DN2</text>
<text x="37.9" y="159.9">DP1</text>
<text x="43.4" y="156.1">B7</text>
<text x="43.4" y="158.6">A6</text>
<text x="43.4" y="161.2">A7</text>
<text x="144.9" y="157.4">2</text>
<text x="171.6" y="157.4">5</text>
<text x="29.3" y="166.3">4</text>
<text x="31.1" y="167.3">EH</text>
<text x="36.3" y="167.5">SBU1</text>
<text x="37.8" y="162.5">DN1</text>
<text x="37.9" y="165">DP2</text>
<text x="43.4" y="163.7">B6</text>
<text x="43.4" y="166.3">A8</text>
<text x="144.9" y="165">3</text>
<text x="171.6" y="165">4</text>
<text x="29.3" y="168.8">3</text>
<text x="29.3" y="171.3">2</text>
<text x="29.3" y="173.9">1</text>
<text x="31.1" y="169.8">EH</text>
<text x="31.1" y="172.4">EH</text>
<text x="36.1" y="172.6">VBUS</text>
<text x="37.8" y="170.1">CC2</text>
<text x="43.4" y="168.8">B5</text>
<text x="43.4" y="171.3">B4A9</text>
<text x="43.4" y="173.9">B1A12</text>
<text x="31.1" y="174.9">EH</text>
<text x="37.2" y="175.2">GND</text>
<text x="128.3" y="215.8">1</text>
<text x="145" y="215.8">6</text>
<text x="128.3" y="218.3">2</text>
<text x="128.3" y="220.9">3</text>
<text x="130.6" y="217.1">VIN</text>
<text x="130.6" y="219.6">GND</text>
<text x="137.6" y="217.1">VOUT</text>
<text x="141" y="219.6">ST</text>
<text x="145" y="220.9">4</text>
<text x="145" y="218.3">5</text>
<text x="130.6" y="222.1">CE#</text>
<text x="140.6" y="222.1">NC</text>
<text x="128.3" y="246.3">1</text>
<text x="128.3" y="248.8">2</text>
<text x="128.3" y="251.4">3</text>
<text x="130.6" y="247.5">VIN</text>
<text x="130.6" y="250.1">GND</text>
<text x="137.6" y="247.5">VOUT</text>
<text x="141" y="250.1">ST</text>
<text x="145" y="251.4">4</text>
<text x="145" y="248.8">5</text>
<text x="145" y="246.3">6</text>
<text x="130.6" y="252.6">CE#</text>
<text x="140.6" y="252.6">NC</text>
</g>
<g font-size="1.6" fill="#000080">
<text x="72.1" y="29.3" transform="rotate(-90 72.1 29.3)">R11</text>
<text x="404.8" y="92.8" transform="rotate(-90 404.8 92.8)">C48</text>
<text x="366.7" y="100.5" transform="rotate(-90 366.7 100.5)">R15</text>
</g>
</svg>
